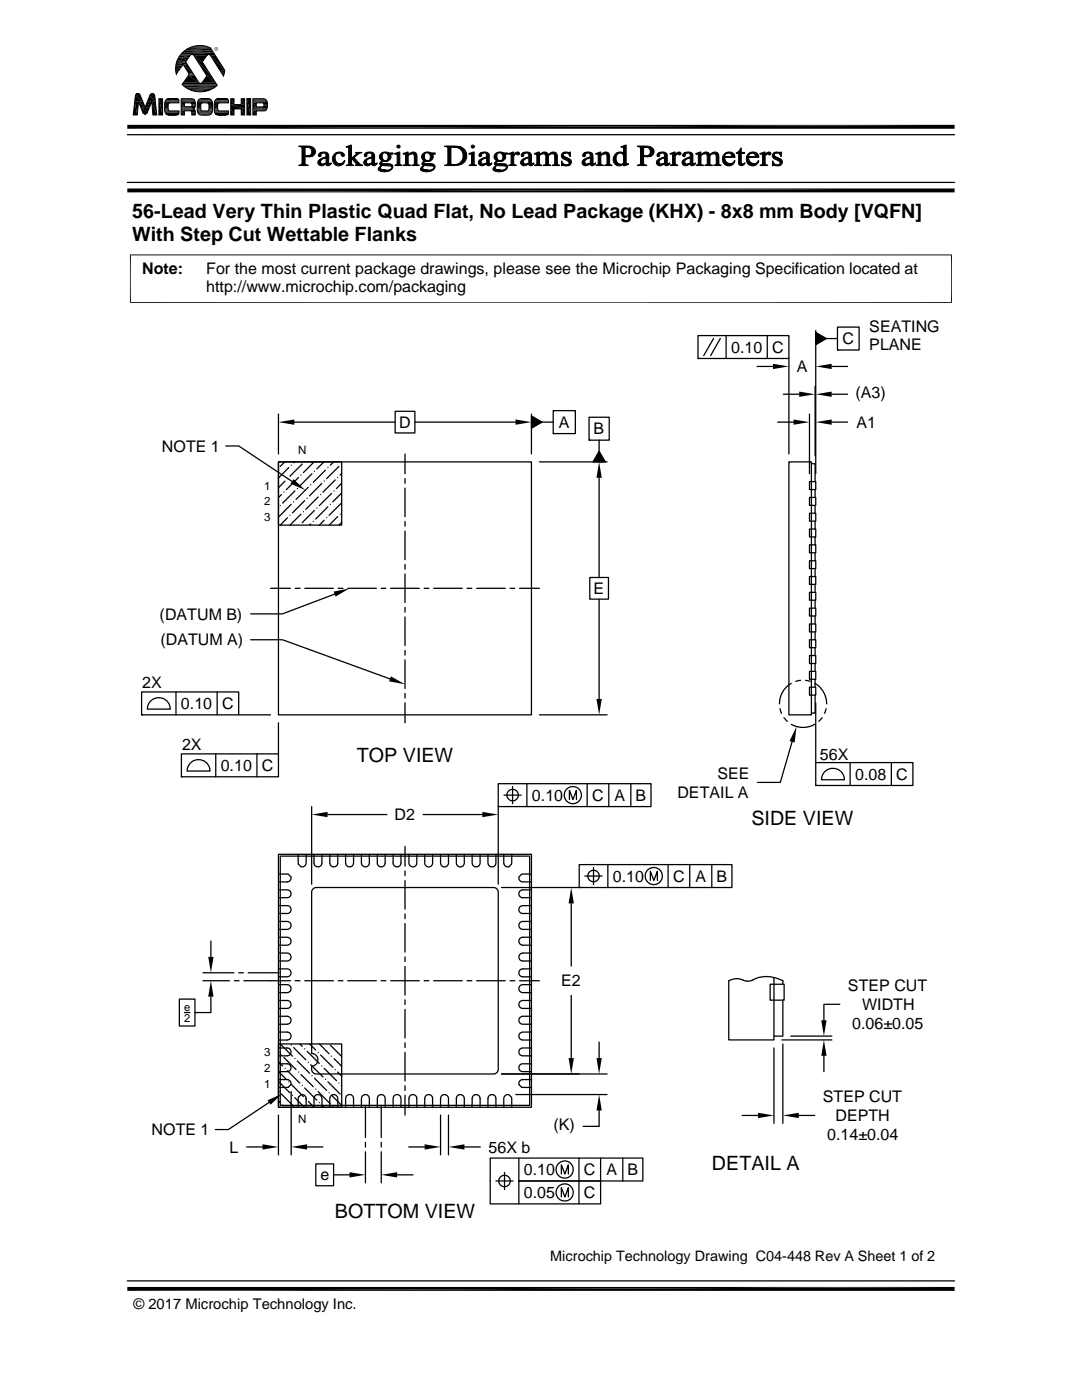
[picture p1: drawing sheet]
<svg xmlns="http://www.w3.org/2000/svg" width="216mm" height="279mm" viewBox="0 0 216 279" stroke-linecap="round" stroke-linejoin="round" font-family="sans-serif">
<g fill="none" stroke="#000" stroke-width=".25">
<path d="M25.4 36.4h165.1M25.4 26.9h165.1M139.3 67h18.1v4.5h-18.1zM139.3 71.5h.1M142.4 67.5l-2 3.5M143.7 67.5l-1.9 3.5M144.9 67v4.5M151.1 73.1h3.1M153.1 67v4.5M156.3 78.7h3.2M157.4 71.5v19.1M162.6 77.1v13.9"/>
<path d="M162.8 66.4l2.1 1.2-2.1 1.2zM162.8 66v28.5M164.9 67.6h2.2M165.9 73.1h3.2M165.9 78.7h3.2M167.1 65.3h4.3v4.5h-4.3zM167.1 69.8h.1M45 89h2.6l10.7 7.1M55.6 92.2h50.4v50.5h-50.4zM55.6 82.7v7.9M55.6 92.2h12.6v12.6h-12.6zM56.2 98.7l-.6 .6"/>
<path d="M56.6 98.2h.1M56.8 92.2l-.9 .9M56.9 96l-1.3 1.3M57.4 95.5h.1M57.6 93.3l-2 2.1M58.1 92.8h.1M58.7 84.2h20.1M58.8 92.2l-.2 .2M58.8 98l-2.4 2.4M59.3 97.5h.1M59.6 95.3l-2.5 2.4M60 94.8h.1"/>
<path d="M60.3 92.6l-2.5 2.4M60.8 99.9l-2.4 2.5M61.3 99.4h.1M61.5 97.2l-2.4 2.5M62 96.8h.1M62.3 94.6l-2.5 2.4M62.7 92.2l-2.2 2.1M62.7 94.1h.1M63.5 99.2l-2.5 2.4M64 98.7h.1M64.2 96.5l-2.4 2.5M64.6 92.2l-1.4 1.4"/>
<path d="M64.7 96h.1M64.9 93.8l-2.4 2.5M65.4 93.3h.1M66.2 98.5l-2.5 2.4M66.6 92.2l-.7 .6M66.7 98h.1M66.9 95.8l-2.4 2.4M67.4 95.3h.1M67.6 93.1l-2.4 2.4M68.1 92.6h.1M68.2 94.5l-.3 .3M68.2 96.4l-1.1 1.1"/>
<path d="M68.2 98.4l-1.8 1.8M78.8 82.1h4v4.3h-4zM80.8 90.6v4M80.8 95.5v1M80.8 97.4v5.7M82.8 84.2h20.1M106 83l2.2 1.2-2.2 1.3zM106 82.7v7.9M107.6 92.2h13.5M108.2 84.2h2.2M110.4 82h4.4v4.5h-4.4zM110.4 86.5h.1"/>
<path d="M117.5 83.3h4.1v4.5h-4.1zM117.5 87.8h.1M119.5 95.4v19.9M119.5 90.1l1.3 2.1h-2.5zM119.5 87.8v2.3M155.2 84.2h3.1M157.4 92.2h4.5v50.5h-4.5zM161.5 82.7v11.8M161.5 99.3h1.3v1.6h-1.3zM161.5 96.1h1.3v1.6h-1.3zM161.9 92.5h.7v3.6M162.6 97.7v1.6z"/>
<path d="M165.9 84.2h3.2M54 117.4h4M55.9 100.9h.1M57.4 103.3l-1.5 1.5M57.8 102.8h.1M58.1 100.6l-2.4 2.5M58.6 100.2h.1M58.9 117.4h1M60 102.6l-2.1 2.2M60.5 102.1h.1M60.8 117.4h5.7M62 104.6l-.2 .2"/>
<path d="M62.5 104.1h.1M62.7 101.9l-2.4 2.4M63.2 101.4h.1M64.7 103.8l-1 1M65.2 103.3h.1M65.4 101.1l-2.4 2.5M65.9 100.6h.1M66.8 118.6l-10.4 3.9h-6.4M67.4 103.1l-1.7 1.7M67.5 117.4h.9M67.9 102.6h.1M68.1 100.4l-2.4 2.4"/>
<path d="M68.2 104.2l-.6 .6M69.4 117.4h5.7M76.1 117.4h.9M78 117.4h5.7M80.8 104.1v.9M80.8 106v5.7M80.8 112.6v1M80.8 114.6v5.7M84.6 117.4h1M86.5 117.4h5.7M93.2 117.4h.9M95.1 117.4h5.7"/>
<path d="M101.8 117.4h.9M103.7 117.4h3.9M117.7 115.3h3.7v4.3h-3.7zM119.5 119.6v19.9M161.5 118.2h1.3v1.6h-1.3zM161.5 115.1h1.3v1.5h-1.3zM161.5 111.9h1.3v1.6h-1.3zM161.5 108.7h1.3v1.6h-1.3zM161.5 105.6h1.3v1.6h-1.3zM161.5 102.4h1.3v1.6h-1.3zM162.6 119.8v1.6zM162.6 116.6v1.6z"/>
<path d="M162.6 113.5v1.6zM162.6 110.3v1.6zM162.6 107.2v1.5zM162.6 104v1.6zM162.6 100.9v1.5zM28.3 138.1h19.3v4.6h-19.3zM30.2 139.8a2.3 2.3 0 0 1 2.4-.4 2.3 2.3 0 0 1 1.4 2.1h-4.6l.3-1.2zM35.1 138.1v4.6M43.3 138.1v4.6M50 127.7h6.4l21.4 7.8M80.8 121.2v1M80.8 123.1v5.7"/>
<path d="M80.8 129.8v.9M80.8 131.7v5.7M80.8 138.4v.9M157.9 136.4a4.7 4.7 0 0 0-2.4 4.1M159.7 135.8l-.9 .2M160.7 135.8l1 .2M161.5 137.1h1.3v1.6h-1.3zM161.5 134h1.3v1.6h-1.3zM161.5 130.8h1.3v1.6h-1.3zM161.5 127.7h1.3v1.6h-1.3zM161.5 124.5h1.3v1.6h-1.3zM161.5 121.4h1.3v1.5h-1.3z"/>
<path d="M162.6 136.4a4.7 4.7 0 0 1 2.4 4.1M162.6 138.7v3.6h-.7M162.6 135.6v1.5zM162.6 132.4v1.6zM162.6 129.3v1.5zM162.6 126.1v1.6zM162.6 122.9v1.6zM28.3 142.7h.1M36.2 150.5h19.4v4.5h-19.4zM36.2 155h.1M38.1 152.2a2.29 2.29 0 0 1 2.5-.4 2.29 2.29 0 0 1 1.3 2.1h-4.6l.4-1.2zM43.1 150.5v4.5"/>
<path d="M47.6 142.7h6.4M51.3 150.5v4.5M55.6 144.3v6.2M80.8 140.3v4M99.4 156.4h30.5v4.6h-30.5zM100.6 158.7h3.4M102.3 157v3.4M105.1 156.4v4.6M107.6 142.7h13.5M113.6 159.6v-1.9l.7 1.9 .7-1.9v1.9M117.2 156.4v4.6M121.5 156.4v4.6"/>
<path d="M125.9 156.4v4.6M155.6 141.4l.3 1M156.4 143.2l.7 .8M157.9 144.5a4.7 4.7 0 0 0 4.7 0M158.1 148l-2.4 8.1h-4.5M162.8 152.2h19.4v4.6h-19.4zM162.8 156.8h.1M162.8 140.3v11.9M164 143.2l-.6 .8M164.7 153.9a2.29 2.29 0 0 1 2.4-.4 2.29 2.29 0 0 1 1.4 2.1h-4.6l.3-1.2zM164.8 141.4l-.3 1M169.6 152.2v4.6"/>
<path d="M177.9 152.2v4.6M55.6 170.5h50.4v50.5h-50.4zM55.6 177.6h1.7a.78 .78 0 0 1 .8 .8 .78 .78 0 0 1-.8 .8h-1.7M55.6 174.4l1.9 .1 .5 .5a.77 .77 0 0 1-.7 1h-1.7M55.9 170.9h49.8v49.7h-49.8zM61.1 170.5v1.7l-.2 .5a.75 .75 0 0 1-.9 .3l-.5-.5v-2M62.2 161v15.5M62.5 177.4l.6-.3h35.4l.6 .3 .3 .7v35.3l-.3 .7-.6 .2h-35.4l-.6-.2a1.34 1.34 0 0 1-.3-1.3 1.26 1.26 0 0 0 1.2-1.3 1.26 1.26 0 0 0-1.2-1.3v-32.1zM62.7 170.5v1.7a.79 .79 0 0 0 .7 .8 .79 .79 0 0 0 .8-.8v-1.7M65.4 162.6h11.8M65.8 170.5v1.7a.79 .79 0 0 0 .8 .8 .79 .79 0 0 0 .8-.8v-1.7M69 170.5v1.7a.79 .79 0 0 0 .8 .8 .79 .79 0 0 0 .7-.8v-1.7"/>
<path d="M72.1 170.5v1.7a.79 .79 0 0 0 .8 .8 .79 .79 0 0 0 .8-.8v-1.7M75.3 170.5v1.7a.78 .78 0 0 0 .8 .8 .78 .78 0 0 0 .8-.8v-1.7M78.4 170.5v1.7a.78 .78 0 0 0 .8 .8 .78 .78 0 0 0 .8-.8v-1.7M80.8 168.9v4M80.8 173.8v1M80.8 175.7v5.7M81.6 170.5v1.7a.78 .78 0 0 0 .8 .8 .78 .78 0 0 0 .8-.8v-1.7M84.4 162.6h11.8M84.8 170.5v1.7a.78 .78 0 0 0 .7 .8 .78 .78 0 0 0 .8-.8v-1.7M87.9 170.5v1.7l.1 .5a.78 .78 0 0 0 1.4 0l.1-.5v-1.7M91.1 170.5v1.7l.1 .5a.79 .79 0 0 0 .9 .3 .79 .79 0 0 0 .5-.8v-1.7M94.2 170.5v1.7a.79 .79 0 0 0 .8 .8 .79 .79 0 0 0 .8-.8v-1.7"/>
<path d="M97.4 170.5v1.7a.79 .79 0 0 0 .5 .8 .79 .79 0 0 0 .9-.3l.2-.5v-1.7M99.4 161h.1M99.4 161v15.5M100.1 177.1h15.5M100.5 170.5v1.7l.2 .5a.75 .75 0 0 0 .9 .3l.5-.5v-2M106 174.4l-1.9 .1-.5 .5a.77 .77 0 0 0 .7 1h1.7M106 177.6h-1.7a.78 .78 0 0 0-.8 .8 .78 .78 0 0 0 .8 .8h1.7M115.6 172.6h30.5v4.5h-30.5zM115.6 177.1h.1M116.7 174.8h3.4M118.4 173.1v3.5M121.3 172.6v4.5"/>
<path d="M129.8 175.7v-1.8l.7 1.8 .7-1.8v1.8M133.3 172.6v4.5M137.6 172.6v4.5M142 172.6v4.5M35.8 199.4h3.1v5.4h-3.1zM40.5 194.1h6.2M40.5 195.7h5.3M42.1 198.9v3.2h-3.2M42.1 187.8v3.2M46.8 195.7h.9M47.6 194.1h1M48.7 195.7h9.3"/>
<path d="M49.5 194.1h6.2M55.6 180.7h1.7a.78 .78 0 0 1 .8 .8 .78 .78 0 0 1-.8 .8h-1.7M55.6 183.9h1.7a.79 .79 0 0 1 .8 .8 .79 .79 0 0 1-.8 .8h-1.7M55.6 187h1.7a.79 .79 0 0 1 .8 .8 .79 .79 0 0 1-.8 .8h-1.7M55.6 190.2h1.7a.79 .79 0 0 1 .8 .8 .79 .79 0 0 1-.8 .8h-1.7M55.6 193.4h1.7a.79 .79 0 0 1 .8 .8 .79 .79 0 0 1-.8 .7h-1.7M55.6 199.7h1.7a.79 .79 0 0 1 .8 .8 .79 .79 0 0 1-.8 .8h-1.7M55.6 196.5h1.7a.79 .79 0 0 1 .8 .8 .79 .79 0 0 1-.8 .8h-1.7M58.9 195.7h1M60.8 195.7h5.7M67.5 195.7h.9M69.4 195.7h5.7"/>
<path d="M76.1 195.7h.9M78 195.7h5.7M80.8 182.4v.9M80.8 184.3v5.7M80.8 191v.9M80.8 192.9v5.7M80.8 199.5v1M84.6 195.7h1M86.5 195.7h5.7M93.2 195.7h.9M95.1 195.7h5.7M101.8 195.7h.9"/>
<path d="M103.7 195.7h3.9M106 180.7h-1.7a.78 .78 0 0 0-.8 .8 .78 .78 0 0 0 .8 .8h1.7M106 183.9h-1.7a.79 .79 0 0 0-.8 .8 .79 .79 0 0 0 .8 .8h1.7M106 187h-1.7a.79 .79 0 0 0-.8 .8 .79 .79 0 0 0 .8 .8h1.7M106 190.2h-1.7a.79 .79 0 0 0-.8 .8 .79 .79 0 0 0 .8 .8h1.7M106 193.4h-1.7a.79 .79 0 0 0-.8 .8 .79 .79 0 0 0 .8 .7h1.7M106 199.7h-1.7a.79 .79 0 0 0-.8 .8 .79 .79 0 0 0 .8 .8h1.7M106 196.5h-1.7a.79 .79 0 0 0-.8 .8 .79 .79 0 0 0 .8 .8h1.7M114 180.3v12.5M114 198.6v12.6M153.7 196.4h2.8v3.2h-2.8zM154.4 195.1v12.4h-9v-11.8l.5-.2a3 3 0 0 1 2.7 .2l.4 .1a2.92 2.92 0 0 0 1.8-.5 6.5 6.5 0 0 1 5.4 .4"/>
<path d="M156.2 199.6v7.2h-1.8M156.2 195.7v.7zM36.8 202.1h1.1M55.6 208.3h12.6v12.7h-12.6zM55.6 209.9l.1 .2M55.6 215.8l2.2 2.3M55.6 211.9l.8 .8M55.6 219.7l.3 .3M55.6 212.3h1.7a.78 .78 0 0 1 .8 .8 .78 .78 0 0 1-.8 .8h-1.7l1.5 1.5M55.6 209.1h1.7a.78 .78 0 0 1 .8 .8 .78 .78 0 0 1-.8 .8h-1.7M55.6 206h1.7a.79 .79 0 0 1 .8 .8 .79 .79 0 0 1-.8 .8h-1.7M55.6 202.8h1.7a.79 .79 0 0 1 .8 .8 .79 .79 0 0 1-.8 .8h-1.7"/>
<path d="M55.6 215.5h1.9a.79 .79 0 0 1 .5 1l-.5 .5h-1.9M55.7 217.8h.1M55.9 208.3l2.5 2.5M56.2 210.5h.1M56.2 218.3l2.4 2.5M56.6 211l2.5 2.5M56.9 213.2h.1M57.4 213.7l2.4 2.5M57.6 215.9h.1M58.1 217.8v12.7M58.1 208.6h.1M58.1 216.4l2.4 2.4"/>
<path d="M58.4 218.6h.1M58.6 209.1l2.4 2.4M58.8 211.3h.1M58.8 219.1l1.9 1.9M59.3 211.8l2.5 2.4M59.6 214h.1M59.8 208.3l.5 .5M60 214.4l2.5 2.5M60.3 216.6h.1M60.8 209.3h.1M60.8 217.1l2.4 2.5M61 219.3h.1"/>
<path d="M61.3 209.8l2.4 2.4M61.5 212h.1M61.5 219.8l1.2 1.2v-1.8l.1-.4a.79 .79 0 0 1 .9-.3 .79 .79 0 0 1 .5 .7v1.8M61.8 208.3l1.2 1.2M62 212.5l2.5 2.4M62.3 214.7h.1M62.7 215.2l2.5 2.4M63 217.4h.1M63.5 210.1h.1M63.5 217.8l2.4 2.5M63.7 208.3l2 2M64 210.5l2.4 2.5"/>
<path d="M64.2 212.7h.1M64.7 213.2l2.4 2.5M64.9 215.4h.1M65.4 215.9l2.5 2.4M65.7 218.1h.1M65.9 208.6l2.3 2.2M66.2 210.8h.1M66.2 218.6l2 2M66.7 211.3l1.5 1.5M66.9 213.5h.1M67.4 214l.8 .8M67.6 216.2h.1"/>
<path d="M68.1 208.8h.1M68.1 216.6l.1 .1M80.8 201.4v5.8M80.8 208.1v1M80.8 210v5.7M80.8 216.7v.9M80.8 218.6v3.9M100.1 214.3h21M102.9 218.4h18.2M106 212.3h-1.7a.78 .78 0 0 0-.8 .8 .78 .78 0 0 0 .8 .8h1.7M106 215.5h-1.9a.79 .79 0 0 0-.5 1l.5 .5h1.9M106 209.1h-1.7a.78 .78 0 0 0-.8 .8 .78 .78 0 0 0 .8 .8h1.7"/>
<path d="M106 206h-1.7a.79 .79 0 0 0-.8 .8 .79 .79 0 0 0 .8 .8h1.7M106 202.8h-1.7a.79 .79 0 0 0-.8 .8 .79 .79 0 0 0 .8 .8h1.7M119.5 208v3.2M154.4 209.1v15.1M156 207.5h10M156.2 208.4v15.8M157.8 206.8h8.2M164.4 210.7v3.2M167.6 200.4h-3.2v3.2M49.2 228.9h3.2M53.7 220l-8.1 5.4h-2.6M55.6 222.5v8"/>
<path d="M56.4 220.5h.1M59.5 221v-2l.5-.5a.79 .79 0 0 1 1.1 .7v1.8M61.3 228.9h3.2M63 232.3h3.6v4.3h-3.6zM63.7 220h.1M64.2 220.5l.4 .5M65.8 221v-1.8a.79 .79 0 0 1 .8-.8 .79 .79 0 0 1 .8 .8v1.8M66.4 220.8h.1M66.6 234.5h3.1M69 221v-1.8a.79 .79 0 0 1 .5-.7 .79 .79 0 0 1 .9 .3l.1 .4v1.8M72.1 221v-1.8a.8 .8 0 0 1 .6-.7 .8 .8 0 0 1 .9 .3l.1 .4v1.8M72.9 220.8v6.2"/>
<path d="M72.9 228v.9M72.9 229.9v6.2M75.3 221v-1.8a.78 .78 0 0 1 .8-.8 .78 .78 0 0 1 .8 .8v1.8M76.1 220.8v6.2M76.1 228v.9M76.1 229.9v6.2M78.4 221v-1.8a.78 .78 0 0 1 .8-.8 .78 .78 0 0 1 .8 .8v1.8M79.2 234.5h3.2M81.6 228.9h3.1M81.6 221v-1.8a.78 .78 0 0 1 .8-.8 .78 .78 0 0 1 .8 .8v1.8M84.8 221v-1.8a.78 .78 0 0 1 .7-.8 .78 .78 0 0 1 .8 .8v1.8M87.9 222.5v8"/>
<path d="M87.9 221v-1.8a.79 .79 0 0 1 .8-.8 .79 .79 0 0 1 .8 .8v1.8M89.5 222.5v8M91.1 221v-1.8a.79 .79 0 0 1 .8-.8 .79 .79 0 0 1 .7 .8v1.8M92.7 228.9h3.1M94.2 221v-1.8a.79 .79 0 0 1 .8-.8 .79 .79 0 0 1 .8 .8v1.8M97.4 221v-1.8a.79 .79 0 0 1 .8-.8 .79 .79 0 0 1 .8 .8v1.8M99 235.7h3.4M100.7 234v3.4M102.1 221v-2l-.5-.5a.79 .79 0 0 0-1.1 .7v1.8M103.5 231.1v4.6h16.3v4.6h-22v-9.2h30.5v4.6h-24.8v4.6M112 234.3v-1.8l.7 1.8 .7-1.8v1.8M112 238.9v-1.9l.7 1.9 .7-1.9v1.9"/>
<path d="M115.5 231.1v9.2M119.5 221.6v3.2h-3.1M119.8 231.1v4.6M124.3 231.1v4.6M148.1 222.6h3.2M159.4 222.6h3.2M25.4 255.6h165.1"/>
<circle cx="102.3" cy="158.7" r="1.14"/>
<circle cx="114.3" cy="158.7" r="1.71"/>
<circle cx="118.4" cy="174.8" r="1.14"/>
<circle cx="130.5" cy="174.8" r="1.71"/>
<circle cx="100.7" cy="235.7" r="1.14"/>
<circle cx="112.7" cy="233.4" r="1.71"/>
<circle cx="112.7" cy="238" r="1.71"/>
</g>
<g fill="#000">
<path d="M27 19.1l1 .1h-1zM27 19.1h1v.1zM27 19.2l1.5 1.1h-1.6zM27 19.2h1l.5 1.1zM27 19l1 .1zM27.1 18.9h.9zM27.1 18.9l.9 .1zM27.1 18.9h.8zM27.2 18.8l.7 .1zM27.2 18.8h.6zM27.2 18.8h.5zM27.3 18.7l.4 .1z"/>
<path d="M27.3 18.7h.4zM27.4 18.7h.2zM27.4 18.7h.3zM27.5 18.7h.1zM29.9 19.1l1.1 1.1h-1.6zM29.9 19.1h1l.1 1.1zM29.9 19h1zM29.9 19l1 .1zM29.9 18.9l1 .1zM29.9 18.9h.9zM30 18.9h.8zM30.1 18.8l.7 .1z"/>
<path d="M30.1 18.8h.6zM30.1 18.7l.5 .1zM30.1 18.7h.5zM30.2 18.7h.4zM30.2 18.7h.3zM30.3 18.7h.2zM31.7 19.7l.7 3.2h-.7zM31.7 19.7h.7v3.2zM33.5 19.7h2zM33.5 19.7h1.9zM33.5 19.7h1.8zM33.6 19.7h1.7z"/>
<path d="M35 13.7l.6 .6h-.5zM35 13.7h1l-.4 .6zM35.1 13.1l.9 .6h-1zM35.1 13.1h1.4l-.5 .6zM35.1 14.3l.1 .6zM35.1 14.3h.5l-.4 .6zM35.1 13l1.4 .1h-1.4zM35.1 13h1.5l-.1 .1zM35.3 12.3l1.9 .3h-2zM35.3 12.3h1.7l.2 .3zM35.4 12l1.6 .3h-1.7zM35.4 12h1.9l-.3 .3z"/>
<path d="M35.6 11.5l1.7 .5h-1.9zM35.6 11.5h2.1l-.4 .5zM36.6 13l1.9 1.6h-.9zM36.6 13h.8l1.1 1.6zM37.6 15l2.1 1.5h-3.1zM37.6 15h1.2l.9 1.5zM37.6 14.6h.9zM37.7 14.6l.9 .1zM37.7 15h1.1zM37.7 14.7l.9 .1zM37.7 14.9l1 .1zM37.7 14.8l1 .1z"/>
<path d="M37.7 14.9h1zM38.7 11l1.7 1.4h-.9zM38.7 11h2.6l-.9 1.4zM38.7 18.2l1.9 .1zM39 9.2h1.8zM39 9.1l1.8 .1zM39.3 18.3h1.3zM39.5 12.4l2.6 2.7h-.8zM39.5 12.4h.9l1.7 2.7zM39 9.1h1.7zM39.6 9.1h1.1zM39.6 9.1h.6z"/>
<path d="M39.9 19.7h2zM40 19.7h1.9zM40 19.7h1.8zM40.1 19.7h1.7zM40.1 19.7h1.6zM41.3 15.1l1.7 1.4h-2.7zM41.3 15.1h.8l.9 1.4zM41.6 10.9h1.2zM41.7 10.9h1.2zM41.8 10.9h1.1zM41.9 10.9l1 .1zM41.9 11h1z"/>
<path d="M42 11l2.9 3h-1zM42 11h.9l2 3zM42.8 9.8v.1zM42.8 9.6v.2zM42.8 9.9l.1 .1zM42.9 9.5l-.1 .1zM42.9 9.7l-.1 .1zM42.9 9.9v.1zM42.9 10l.1 .1zM42.8 9.6l.1-.1zM42.9 9.5h.1zM43 10.1l.1 .1z"/>
<path d="M43 9.4l.1 .1zM43.1 10.1h.2zM43.1 9.4l.2 .1zM43.3 10.1l.1-.1zM43.3 19.7h2zM43.3 9.4v.1zM43.4 9.9l-.1 .1zM43.4 19.7h1.9zM43.4 19.7h1.8zM43.3 9.5l.1 .2zM43.3 9.4l.1 .1zM43.3 10l.2-.1z"/>
<path d="M43.4 9.8v.1zM43.4 9.7v.1zM43.5 19.7h1.7zM43.4 9.5l.1 .1zM43.5 9.8l-.1 .1zM43.5 9.6l-.1 .2zM43.9 14l.9 .6h-.6zM43.9 14h1l-.1 .6zM44.2 14.6l.4 .5zM44.2 14.6h.6l-.2 .5zM46 19.7l.7 1.2h-.7zM46 19.7h.7v1.2z"/>
<path d="M48.1 19.7l.7 1.2h-.7zM48.1 19.7h.7v1.2zM49.3 19.7l.7 3.2h-.7zM49.3 19.7h.7v3.2zM25.4 37.6h165.1l-165.1 .8zM25.4 38.4l165.1-.8v.8zM25.4 24.9h165.1l-165.1 .8zM25.4 25.7l165.1-.8v.8zM26.9 20.3h.7zM26.9 20.3l.5 2.6h-.8zM26.9 20.3h.7l-.2 2.6zM27.6 20.3h.9z"/>
<path d="M27.6 20.3l1.4 1.1h-.9zM27.6 20.3h.9l.5 1.1zM28.1 21.4l1.3 1h-.9zM28.1 21.4h1.7l-.4 1zM28.5 22.4h.9zM28.5 22.4l.9 .1zM28.5 22.5h.9zM28.5 22.5l.8 .1zM28.6 22.6h.7zM28.6 22.6l.6 .1zM28.7 22.7h.5zM28.7 22.7h.4z"/>
<path d="M28.8 22.7h.3zM28.8 22.7l.2 .1zM28.9 22.8h.1zM29.4 20.2l.4 1.2h-.8zM29.4 20.2h.9l-.5 1.2zM30.3 20.2l1 2.7h-.8zM30.3 20.2h.7l.3 2.7zM32.9 20.7l.7 .1zM32.9 20.7h.7zM32.9 20.8h.7zM32.9 20.8l.6 .2h-.6zM32.9 20.8h.7l-.1 .2z"/>
<path d="M32.9 21l.6 .7h-.6zM32.9 21h.6v.7zM32.9 21.7l.7 .1h-.7zM32.9 21.7h.6l.1 .1zM32.9 21.8h.7zM32.9 21.8l.7 .1zM32.9 21.9h.7zM32.9 21.9l.7 .1zM32.9 20.5h1zM32.9 20.5l.9 .1zM32.9 20.6h.8zM32.9 20.6h.9z"/>
<path d="M32.9 20.6l.7 .1zM32.9 22l.8 .1zM32.9 22.1h.8zM32.9 22.1h.9zM33.4 22.9h2zM33.5 22.9l1.7 .1zM33.5 22.9h1.9zM33.6 23h1.6zM33.6 23h1.4zM36.2 20.5l.6 .8h-.6zM36.2 20.5h.6v.8zM36.2 22.1l.6 .8h-.6z"/>
<path d="M36.2 22.1h.6v.8zM38.1 20.5h.8zM38.1 22.1h.8zM38.1 20.5h.9zM38.1 21.3h.8zM38.1 22.1l.8 .1zM38.1 20.5l.9 .1zM38.2 22.2h.7zM38.2 20.6h.8zM38.2 21.3h.7zM38.2 20.6l.8 .1zM38.2 21.2l.7 .1z"/>
<path d="M38.2 22.2l.7 .1zM38.3 20.7h.7zM38.2 21.2h.7zM38.3 21.2h.6zM38.3 22.3l.7 .1zM38.3 22.4h.7zM38.3 22.4l.7 .5h-.7zM38.3 22.4h.7v.5zM38.3 20.7l.7 .1zM38.3 20.8h.7zM38.3 21.1h.6zM38.3 21.1l.6 .1z"/>
<path d="M38.3 20.8l.7 .2h-.7zM38.3 20.8h.7v.2zM38.3 21h.7zM38.3 21l.6 .1zM39.4 20.7l.7 .1zM39.4 20.7h.7zM39.4 20.8h.7zM39.4 20.8l.7 .2h-.7zM39.4 20.8h.7v.2zM39.4 21l.7 .7h-.7zM39.4 21h.7v.7zM39.4 21.7l.7 .1h-.7z"/>
<path d="M39.4 21.7h.7v.1zM39.4 21.8h.7zM39.4 21.8l.7 .1zM39.4 21.9h.7zM39.4 21.9l.8 .1zM39.4 20.5h1zM39.4 20.5l.9 .1zM39.4 20.6h.8zM39.4 20.6h.9zM39.4 20.6l.8 .1zM39.4 20.7h.8zM39.4 22l.8 .1z"/>
<path d="M39.4 22.1h.8zM39.4 22.1h.9zM39.4 22.1h1zM39.9 22.9l1.8 .1zM39.9 22.9h2zM40.1 23h1.3zM40.1 23h1.6zM41.3 20.5h1.1zM41.4 20.5l1 .1zM41.5 20.6h.9zM41.4 22.1h1zM41.5 22.1h.9z"/>
<path d="M41.6 20.6l.8 .1zM41.6 22.1h.8zM41.6 20.7h.8zM41.6 22l.8 .1zM41.6 20.7l.8 .1zM41.7 20.8h.7zM41.7 21.9l.7 .1zM41.7 20.8l.7 .2h-.7zM41.7 20.8h.7v.2zM41.7 21.8h.7zM41.7 21.8l.7 .1zM41.7 21.9h.7z"/>
<path d="M41.7 21l.7 .7h-.7zM41.7 21h.7v.7zM41.7 21.7l.7 .1h-.7zM41.7 21.7h.7v.1zM42.7 20.7l.8 .1zM42.7 20.7h.8zM42.7 20.8h.8zM42.7 20.8l.7 .2h-.7zM42.7 20.8h.8l-.1 .2zM42.7 21l.7 .7h-.7zM42.7 21h.7v.7zM42.7 21.7l.8 .1h-.8z"/>
<path d="M42.7 21.7h.7l.1 .1zM42.7 21.8h.8zM42.7 21.8l.8 .1zM42.7 21.9h.8zM42.8 20.5h1zM42.8 20.5l.9 .1zM42.8 20.6h.8zM42.8 20.6h.9zM42.8 20.6l.7 .1zM42.8 20.7h.7zM42.8 21.9l.7 .1zM42.8 22l.8 .1z"/>
<path d="M42.8 22.1h.8zM42.8 22.1h.9zM43.3 22.9h2zM43.4 22.9l1.7 .1zM43.4 22.9h1.9zM43.5 23h1.6zM43.5 23h1.4zM46 20.9l2.8 .8h-2.8zM46 20.9h2.8v.8zM46 21.7l.7 1.2h-.7zM46 21.7h.7v1.2zM48.1 21.7l.7 1.2h-.7z"/>
<path d="M48.1 21.7h.7v1.2zM50.5 20.5l.6 .8h-.6zM50.5 20.5h.6v.8zM50.5 22.1l.6 .8h-.6zM50.5 22.1h.6v.8zM52.4 20.5h.9zM52.5 20.5l.8 .1zM52.5 20.6h.8zM52.5 21.3h.8zM52.6 20.6h.7zM52.6 21.3h.7zM52.6 20.6l.7 .1z"/>
<path d="M52.6 21.2l.7 .1zM52.6 20.7h.8zM52.6 20.7l.8 .1h-.7zM52.6 20.7h.8v.1zM52.6 21.1h.7zM52.6 21.1h.8zM52.6 21.1l.7 .1zM52.6 21.2h.7zM52.7 20.8l.7 .3h-.7zM52.7 20.8h.7v.3zM52.7 21.1h.7zM154.2 72.6l3.2 .5-3.2 .6z"/>
<path d="M159.5 78.1l3.1 .6-3.1 .5zM162.8 66.4l2.1 1.2-2.1 1.2zM162.8 78.7l3.1-.6v1.1zM162.8 73.1l3.1-.5v1.1zM58.6 95.6l2.3 2.2-2.9-1.3zM55.6 84.2l3.1-.5v1.1zM102.9 83.7l3.1 .5-3.1 .6zM106 83l2.2 1.2-2.2 1.3zM119.5 92.2l.6 3.2h-1.1zM119.5 90.1l1.3 2.1h-2.5zM158.3 83.7l3.2 .5-3.2 .6zM162.8 84.2l3.1-.5v1.1z"/>
<path d="M66.6 118.1l3.1-.7-2.7 1.7zM78 135l2.8 1.6-3.2-.6zM119 139.5h1.1l-.6 3.2zM158.9 145l-.3 3.2-1.1-.3zM62.2 162.6l3.2-.6v1.1zM96.2 162l3.2 .6-3.2 .5zM41.6 191h1l-.5 3.1zM42.1 195.7l.5 3.2h-1zM114 177.1l.5 3.2h-1zM113.5 211.2h1l-.5 3.1zM119 211.2h1.1l-.6 3.1zM164.4 207.5l.5 3.2h-1z"/>
<path d="M163.9 203.6h1l-.5 3.2zM52.4 228.4l3.2 .5-3.2 .5zM53.4 219.6l2.9-1.3-2.3 2.2zM58.1 228.9l3.2-.5v1zM69.7 233.9l3.2 .6-3.2 .5zM76.1 234.5l3.1-.6v1.1zM84.7 228.4l3.2 .5-3.2 .5zM89.5 228.9l3.2-.5v1zM119.5 218.4l.6 3.2h-1.1zM151.3 222.1l3.1 .5-3.1 .5zM156.2 222.6l3.2-.5v1zM25.4 256.8h165.1l-165.1 .8z"/>
<path d="M25.4 257.6l165.1-.8v.8z"/>
</g>
<g fill="none" stroke="#000" stroke-width=".2">
<path d="M27.1 18.9a.52 .52 0 0 1 .9 .1l1 2.4 .9-2.4a.5 .5 0 0 1 .5-.3 .5 .5 0 0 1 .5 .4l.4 3.8h-.8l-.2-2.7-.9 2.2a.5 .5 0 0 1-.5 .4 .5 .5 0 0 1-.4-.4l-.9-2.1-.2 2.6h-.8zM31.7 19.7h.7v3.2h-.7zM33 20h2.7M33.1 20l.5-.3h1.6l.4 .2 .1 .6-2 .1-.2 .4v.7l.1 .3 .2 .1h1.9a.62 .62 0 0 1-.1 .7 .62 .62 0 0 1-.6 .2h-1.2a.96 .96 0 0 1-.9-1.2 2.92 2.92 0 0 1 .2-1.8zM33.1 19.9h2.6M33.1 19.9h2.5M33.3 19.8h2.2M33.4 19.7h2.1M35.6 19.8h-2.4M36 10.9h2.1M36.1 10.8h6.7M36.2 19.7h2.3a1.28 1.28 0 0 1 .2 1.9l-.1 .1 .3 .2 .1 1h-.7v-.6l-.2-.2h-1.3v.8h-.6z"/>
<path d="M36.2 19.7h2.3M36.2 19.7h2.4M36.2 19.8h2.5M36.2 19.9h2.6M36.3 16.9h7M36.4 17h6.9M36.5 16.7h6.6M36.5 16.6h3.4M36.5 16.6h3.3M36.6 16.5h3.1M36.6 13l1.1 1.7-1.4 2.2a5.1 5.1 0 0 0 7 .1l-2.9-4.6 1-1.5h.5l2.7 4.3 .3-1.2-2.9-4.5a4.8 4.8 0 0 0-5.1 .6 4.8 4.8 0 0 0-1.7 4.8M36.9 17.4h6"/>
<path d="M37.5 17.7h4.9M37.8 9.5h4.2M37.9 9.4h4M38 11h-2.1M38.1 10.9h.3l.3 .1 2.6 4.1-1.2 1.6-.4-.2-2.7-4.2zM38.2 10.9h-2.2M38.4 10.9h4.4M38.4 9.3h3M38.4 9.2h2.9M38.5 10.9h3M38.6 11h2.8M38.6 11h2.7"/>
<path d="M38.7 18.2h2.5M39.6 20h2.6M39.6 20l.5-.3h1.5a.93 .93 0 0 1 .8 1.1l-.1 1.6a.79 .79 0 0 1-.9 .6 2.2 2.2 0 0 1-1.8-.2 3.5 3.5 0 0 1 0-2.8zM39.6 19.9h2.6M39.6 19.9h2.5M39.7 19.8h2.4M39.8 19.8h2.2M40.1 16.6h3M40.2 16.6h2.9M40.3 16.5h2.7M42.9 20h2.7M43 20l.5-.3h1.6l.4 .2 .1 .6-2 .1-.2 .4v.7l.1 .3 .2 .1h1.9a.62 .62 0 0 1-.1 .7 .62 .62 0 0 1-.6 .2h-1.2a.96 .96 0 0 1-1-1.2 2.92 2.92 0 0 1 .3-1.8z"/>
<path d="M43 19.9h2.6M43 19.9h2.5M43.2 19.8h2.2M43.3 19.7h2M45.5 19.8h-2.4M46 19.7h.7v1.2h1.4v-1.2h.7v3.2h-.7v-1.2h-1.4v1.2h-.7zM49.3 19.7h.7v3.2h-.7zM49.3 19.7h.7M50.5 19.7h2.2M50.5 19.7h2.4M50.5 19.8h2.5M50.5 19.9h2.6"/>
<path d="M50.5 19.9h2.7M50.5 19.7h2.2a1.49 1.49 0 0 1 .5 2.2l-.5 .2h-1.6v.8h-.6zM32.9 20.5h2.8M32.9 22.2h2.8M32.9 22.3h2.8M32.9 20.4h2.8M32.9 20.3h2.8M32.9 22.4h2.8M32.9 22.5h2.8M32.9 20.2h2.8M33 20.1h2.7M33 22.6h2.7"/>
<path d="M33 22.7h2.7M33.1 22.7h2.6M33.1 22.8h2.6M33.2 22.8h2.4M33.3 22.9h2.3M33.4 22.9h2.1M36.2 20h2.7M36.2 20.2h2.7M36.2 21.3h2.7M36.2 21.4h2.7M36.2 21.5h2.7M36.2 21.6h2.6"/>
<path d="M36.2 21.6h2.5M36.2 21.7h2.5M36.2 21.8h2.6M36.2 21.9h2.7M36.2 22h2.7M36.2 22.1h2.7M36.8 20.5h1.3l.2 .2v.4l-.1 .2h-1.4zM39.4 20.5h3M39.4 22.2h3M39.4 20.4h3M39.4 22.3h3M39.4 22.5h2.9"/>
<path d="M39.4 20.2h3M39.5 22.6h2.8M39.5 20.1h2.8M39.5 22.7h2.7M39.6 22.8h2.6M39.7 22.8h2.4M39.8 22.9h2.2M40.2 20.7l.2-.2 1.1 .1 .2 .4-.1 1-.2 .1h-1.2l-.1-.4zM42.8 22.2h2.8M42.8 20.5h2.8M42.8 20.4h2.8M42.8 22.3h2.8"/>
<path d="M42.8 20.3h2.8M42.8 22.4h2.8M42.8 22.5h2.8M42.8 20.2h2.8M42.9 22.6h2.7M42.9 20.1h2.7M42.9 22.7h2.7M43 22.7h2.6M43 22.8h2.6M43.1 22.8h2.4M43.2 22.9h2.2M43.3 22.9h2"/>
<path d="M50.5 20h2.7M50.5 20.2h2.8M50.5 20.4h2.8M50.5 20.5h2.8M50.5 21.4h2.8M50.5 21.7h2.8M50.5 21.8h2.8M50.5 21.9h2.7M50.5 22h2.6M51.1 20.5h1.4a.56 .56 0 0 1 0 .8h-1.4zM53 22.1h-2.5M26 50.8v9.7"/>
<path d="M189.9 50.8v9.7M189.9 50.9h-164M25.9 60.4h164"/>
</g>
<g fill="#000" stroke="#000" stroke-width=".2">
<path d="M80.4 30.6l.3 .1zM118.9 30.6l.2 .1zM123.9 29.3h.3zM151.6 30.6l.3 .1z"/>
<path d="M60.2 29.4h1.1h-.4v1.7h1.5l-1.5 .1v1.6l.6 .2h-1.9v-.1a.5 .5 0 0 0 .7-.6z" fill-rule="evenodd"/>
<path d="M59.6 29.1h1.6a1.26 1.26 0 0 1 1.3 .4 1.26 1.26 0 0 1 .3 1.3l-.4 .3h-1a.87 .87 0 0 0 .8-.9 .87 .87 0 0 0-.9-.8h-1.1z" fill-rule="evenodd"/>
<path d="M60.9 31.2h1.3z" fill-rule="evenodd"/>
<path d="M63.6 30.7l.3-.2h.6l-.4 .2a.36 .36 0 0 1-.1 .4 .36 .36 0 0 1-.3 .1l-.2-.1z" fill-rule="evenodd"/>
<path d="M63.5 32.1a1.65 1.65 0 0 1 1.6-.6 1.09 1.09 0 0 0-1.1 .9l.3 .3 .6 .1a.83 .83 0 0 1-.9 .3 .83 .83 0 0 1-.6-.7z" fill-rule="evenodd"/>
<path d="M63.9 30.5l.2-.1a1.3 1.3 0 0 1 1.5 .4l.1 1.9 .3 .1a.51 .51 0 0 1-.5 .3 .51 .51 0 0 1-.4-.3v-.1l-.3-.1 .3-.1v-1h-.5l.5-.3a.56 .56 0 0 0-.6-.7z" fill-rule="evenodd"/>
<path d="M64.4 32.8l.7-.1z" fill-rule="evenodd"/>
<path d="M65.7 32.7l.4-.2-.1 .3z" fill-rule="evenodd"/>
<path d="M67 30.6l.6-.1a1.1 1.1 0 0 0-.7 1.2 1.1 1.1 0 0 0 .9 1h.7a1.33 1.33 0 0 1-2-.2 1.33 1.33 0 0 1 .5-1.9z" fill-rule="evenodd"/>
<path d="M67.1 30.5a1.26 1.26 0 0 1 1.6 .4v.2a.46 .46 0 0 1-.5 0 .46 .46 0 0 1-.2-.5z" fill-rule="evenodd"/>
<path d="M67.8 32.7a.93 .93 0 0 0 .9-.7l.1 .2-.3 .5z" fill-rule="evenodd"/>
<path d="M69.1 29.3h.2z" fill-rule="evenodd"/>
<path d="M69.1 29.3l1-.3v3.7l.5 .3h-1.5l.3-.1 .2-.3v-3l-.1-.2z" fill-rule="evenodd"/>
<path d="M70.9 30.4h1.3l-.7 .4-.9 .6 1.2 1.3 .6 .3h-1.5l.2-.3-1-1.1 1-.8v-.3z" fill-rule="evenodd"/>
<path d="M72.8 30.7l.2-.2h.7h-.2a.46 .46 0 0 0-.3 .6l-.2 .2a.32 .32 0 0 1-.3-.2 .32 .32 0 0 1 .1-.4z" fill-rule="evenodd"/>
<path d="M72.7 32.1a1.64 1.64 0 0 1 1.5-.6 1.06 1.06 0 0 0-1.1 .9l.4 .3 .6 .1a.84 .84 0 0 1-.9 .3 .84 .84 0 0 1-.6-.7z" fill-rule="evenodd"/>
<path d="M73 30.5l.2-.1a1.31 1.31 0 0 1 1.5 .4l.1 1.9 .3 .1a.48 .48 0 0 1-.5 .3 .48 .48 0 0 1-.4-.4l-.2-.1 .2-.1v-1h-.5l.5-.3a.54 .54 0 0 0-.5-.7z" fill-rule="evenodd"/>
<path d="M73.6 32.8l.6-.1z" fill-rule="evenodd"/>
<path d="M74.9 32.7l.3-.2-.1 .3z" fill-rule="evenodd"/>
<path d="M75.7 33.3l.5-.3-.3 .5a.93 .93 0 0 0 1.1 .5h-1.4a.42 .42 0 0 1 .1-.7z" fill-rule="evenodd"/>
<path d="M76 30.6l.8-.3 .7 .2h-.7a.83 .83 0 0 0-.5 .8 .83 .83 0 0 0 .5 .7h.7l-1.1 .1-.2 .3 .4 .2a2.38 2.38 0 0 1 1.7 .4l.1 .4a1.97 1.97 0 0 1-2.8 .6h1.4a.8 .8 0 0 0 1.1-.7l-.3-.2-1.7-.1a.48 .48 0 0 1-.3-.5 .48 .48 0 0 1 .5-.4 .85 .85 0 0 1-.3-1.5z" fill-rule="evenodd"/>
<path d="M76.4 32.1h1z" fill-rule="evenodd"/>
<path d="M76.8 30.5h1.6v.3h-.5a.82 .82 0 0 1-.4 1.2h-.6a.82 .82 0 0 0 .5-.8 .82 .82 0 0 0-.6-.7z" fill-rule="evenodd"/>
<path d="M78.7 30.6l.3 .1z" fill-rule="evenodd"/>
<path d="M78.7 30.6l1.1-.3v2.1a.37 .37 0 0 0 .4 .5v.1h-1.4l.4-.3v-1.6l-.1-.3z" fill-rule="evenodd"/>
<path d="M80.4 30.6l1-.3v.6h-.5z" fill-rule="evenodd"/>
<path d="M80.9 30.9l1.3-.2-.8 .4 .1 1.6 .4 .3h-1.4l.4-.3z" fill-rule="evenodd"/>
<path d="M81.7 30.7a.84 .84 0 0 1 .9-.4 .84 .84 0 0 1 .6 .8v1.6l.5 .3h-1.5l.3-.1 .2-.3-.1-1.6-.3-.3z" fill-rule="evenodd"/>
<path d="M84.1 33.3l.5-.3-.2 .5a.93 .93 0 0 0 1 .5h-1.4a.42 .42 0 0 1 .1-.7z" fill-rule="evenodd"/>
<path d="M84.4 30.6l.9-.3 .6 .2h-.7a.83 .83 0 0 0-.5 .8 .83 .83 0 0 0 .5 .7h.7l-1.1 .1-.2 .3 .5 .2a2.38 2.38 0 0 1 1.6 .4l.1 .4a1.97 1.97 0 0 1-2.8 .6h1.4a.8 .8 0 0 0 1.2-.7l-.4-.2-1.7-.1a.48 .48 0 0 1-.3-.5 .48 .48 0 0 1 .5-.4 .85 .85 0 0 1-.3-1.5z" fill-rule="evenodd"/>
<path d="M84.8 32.1h1z" fill-rule="evenodd"/>
<path d="M85.2 30.5h1.6v.3h-.5a.81 .81 0 0 1-.4 1.2h-.6a.82 .82 0 0 0 .6-.8 .82 .82 0 0 0-.7-.7z" fill-rule="evenodd"/>
<path d="M88.7 29.1h2l1.3 .3-2 .1v3.2l1.9 .1-.9 .2h-2.3l.6-.2v-.2l.1-2.9a.46 .46 0 0 0-.7-.4z" fill-rule="evenodd"/>
<path d="M90.7 29.4h1.3a1.86 1.86 0 0 1 1.2 1.7 1.86 1.86 0 0 1-1.3 1.7h-1.2a1.73 1.73 0 0 0 1.7-1.7 1.73 1.73 0 0 0-1.7-1.7z" fill-rule="evenodd"/>
<path d="M93.6 30.6l.3 .1z" fill-rule="evenodd"/>
<path d="M93.6 30.6l1-.3v2.1a.36 .36 0 0 0 .1 .4 .36 .36 0 0 0 .4 .1v.1h-1.5v-.1a.38 .38 0 0 0 .5-.5v-1.5l-.1-.1z" fill-rule="evenodd"/>
<path d="M95.7 30.7l.2-.2h.6h-.1a.43 .43 0 0 0-.3 .6l-.2 .2a.32 .32 0 0 1-.3-.2 .32 .32 0 0 1 .1-.4z" fill-rule="evenodd"/>
<path d="M95.7 31.9l.9-.4h.5a1.08 1.08 0 0 0-1.1 .9l.4 .3 .5 .1a.79 .79 0 0 1-.9 .2 .79 .79 0 0 1-.5-.9z" fill-rule="evenodd"/>
<path d="M95.9 30.5a1.28 1.28 0 0 1 1.7 .4v1.7l.4 .2a.48 .48 0 0 1-.5 .3 .48 .48 0 0 1-.4-.4l-.2-.1 .2-.1v-1h-.5l.5-.2-.1-.6z" fill-rule="evenodd"/>
<path d="M96.5 32.8l.6-.1z" fill-rule="evenodd"/>
<path d="M97.8 32.7l.3-.2-.1 .3z" fill-rule="evenodd"/>
<path d="M98.6 33.3l.5-.3-.3 .5a.94 .94 0 0 0 1.1 .5h-1.4a.42 .42 0 0 1 .1-.7z" fill-rule="evenodd"/>
<path d="M98.9 30.6a1.47 1.47 0 0 1 1.5-.1h-.7a.81 .81 0 0 0-.6 .8 .81 .81 0 0 0 .7 .7h.6l-1.1 .1-.2 .5 1.7 .1a.6 .6 0 0 1 .5 .7 2.05 2.05 0 0 1-2.8 .6 4.5 4.5 0 0 0 2.3-.3l.2-.4-.2-.2h-1.3a.55 .55 0 0 1-.8-.6l.4-.4a.85 .85 0 0 1-.2-1.5z" fill-rule="evenodd"/>
<path d="M99.3 32.1h1z" fill-rule="evenodd"/>
<path d="M99.7 30.5h1.6v.3h-.6a.83 .83 0 0 1-.3 1.2h-.6h.1a.84 .84 0 0 0 .4-.8 .84 .84 0 0 0-.6-.7z" fill-rule="evenodd"/>
<path d="M101.5 30.6l.2 .1z" fill-rule="evenodd"/>
<path d="M101.5 30.6l1-.3v.6h.2l-.2 .3v1.5l.5 .3h-1.5l.5-.3v-1.7l-.1-.2z" fill-rule="evenodd"/>
<path d="M102.7 30.7h.2l-.4 .2z" fill-rule="evenodd"/>
<path d="M102.7 30.7a.49 .49 0 0 1 .5-.4 .49 .49 0 0 1 .5 .5 .49 .49 0 0 1-.8-.1z" fill-rule="evenodd"/>
<path d="M104.1 30.7l.3-.2h.6h-.2a.46 .46 0 0 0-.3 .6l-.1 .2a.32 .32 0 0 1-.4-.2 .32 .32 0 0 1 .1-.4z" fill-rule="evenodd"/>
<path d="M104 32.1a1.64 1.64 0 0 1 1.5-.6 1.06 1.06 0 0 0-1.1 .9l.4 .3 .6 .1a.84 .84 0 0 1-.9 .3 .84 .84 0 0 1-.6-.7z" fill-rule="evenodd"/>
<path d="M104.4 30.5l.1-.1a1.31 1.31 0 0 1 1.5 .4l.1 1.9 .3 .1a.48 .48 0 0 1-.5 .3 .48 .48 0 0 1-.4-.4l-.2-.1 .2-.1v-1h-.4l.4-.3a.54 .54 0 0 0-.5-.7z" fill-rule="evenodd"/>
<path d="M104.9 32.8l.6-.1z" fill-rule="evenodd"/>
<path d="M106.2 32.7l.4-.2-.2 .3z" fill-rule="evenodd"/>
<path d="M106.6 30.6l.3 .1z" fill-rule="evenodd"/>
<path d="M106.6 30.6l1.1-.3v.6h-.6l-.1-.1z" fill-rule="evenodd"/>
<path d="M107.1 30.9l1.3-.2-.7 .3v1.7l.4 .3h-1.4l.4-.3z" fill-rule="evenodd"/>
<path d="M107.9 30.7a.86 .86 0 0 1 1.5 .2h.2l-.2 .1 .1 1.7 .4 .3h-1.5l.5-.3v-1.5l-.2-.4z" fill-rule="evenodd"/>
<path d="M109.5 30.8l.2-.2 .5 .1-.6 .2h-.2z" fill-rule="evenodd"/>
<path d="M109.7 30.6a.85 .85 0 0 1 .9-.2 .85 .85 0 0 1 .6 .7v1.3a.37 .37 0 0 0 .5 .5v.1h-1.5l.5-.3v-1.5a.45 .45 0 0 0-.5-.5z" fill-rule="evenodd"/>
<path d="M112 32.1a1.36 1.36 0 0 0 1.6 .9l-1.6 .1z" fill-rule="evenodd"/>
<path d="M112.2 30.7l.2-.2h.5a.39 .39 0 0 0-.5 .2 .39 .39 0 0 0 .2 .5l.8 .4a.73 .73 0 0 1 .6 .6 .73 .73 0 0 1-.4 .8h-.5l.4-.4a1.73 1.73 0 0 0-1.1-.9l-.4-.5z" fill-rule="evenodd"/>
<path d="M112.4 30.5l.4-.2 .8 .1z" fill-rule="evenodd"/>
<path d="M112.2 33h1.4l-.5 .1z" fill-rule="evenodd"/>
<path d="M112.4 30.5l1.4-.2v.9l-.2-.1a.7 .7 0 0 0-.7-.6z" fill-rule="evenodd"/>
<path d="M116.5 30.6l.1-.1h.6l-.4 .2a.36 .36 0 0 1 0 .4 .36 .36 0 0 1-.4 .1l-.1-.2z" fill-rule="evenodd"/>
<path d="M116.5 31.8l.8-.3h.5a1.09 1.09 0 0 0-1.1 .9l.3 .3 .6 .1a.89 .89 0 0 1-1.5-.2l.1-.4z" fill-rule="evenodd"/>
<path d="M116.6 30.5l.2-.1a1.1 1.1 0 0 1 1.3 .2 1.1 1.1 0 0 1 .2 1.2v.8l.4 .2a.51 .51 0 0 1-.4 .3 .51 .51 0 0 1-.5-.3v-.1l-.2-.1 .2-.1v-1h-.5l.5-.3a.55 .55 0 0 0-.6-.7z" fill-rule="evenodd"/>
<path d="M117.1 32.8l.7-.1z" fill-rule="evenodd"/>
<path d="M118.5 32.7l.3-.2-.1 .3z" fill-rule="evenodd"/>
<path d="M118.9 30.6l1-.3v.6h-.6z" fill-rule="evenodd"/>
<path d="M119.3 30.9l1.4-.2-.8 .4v1.3a.39 .39 0 0 0 .1 .4 .39 .39 0 0 0 .4 .1v.1h-1.5l.5-.3z" fill-rule="evenodd"/>
<path d="M120.1 30.7a.84 .84 0 0 1 .9-.3 .84 .84 0 0 1 .6 .7l.1 1.6 .4 .3h-1.4l.4-.3v-1.7l-.4-.3z" fill-rule="evenodd"/>
<path d="M122.7 30.9l.4-.4h.6a1.2 1.2 0 0 0-.8 1.2 1.2 1.2 0 0 0 .9 1.1h-1a1.4 1.4 0 0 1-.1-1.9z" fill-rule="evenodd"/>
<path d="M123.1 30.5a1.12 1.12 0 0 1 1.3 .1z" fill-rule="evenodd"/>
<path d="M123.9 29.3l1-.3v3.3l.3 .4h-.8a1.19 1.19 0 0 1-1.6 .1h1l.6-.3v-1.4l-.3-.5h.3v-1v-.2z" fill-rule="evenodd"/>
<path d="M124.4 32.7h1v.1l-1 .3z" fill-rule="evenodd"/>
<path d="M127.7 29.4h1.1h-.4v1.7h1.6l-1.6 .1v1.1a.47 .47 0 0 0 .1 .5 .47 .47 0 0 0 .6 .1v.1h-1.9l.4-.1 .2-.3z" fill-rule="evenodd"/>
<path d="M127.2 29.1h1.6a1.23 1.23 0 0 1 1.3 .4 1.23 1.23 0 0 1 .2 1.3l-.3 .3h-1.1a.87 .87 0 0 0 .9-.9 .87 .87 0 0 0-1-.8h-1.1z" fill-rule="evenodd"/>
<path d="M128.4 31.2h1.4z" fill-rule="evenodd"/>
<path d="M131.2 30.7l.3-.2h.6h-.2a.42 .42 0 0 0-.3 .6l-.2 .2a.32 .32 0 0 1-.3-.2 .32 .32 0 0 1 .1-.4z" fill-rule="evenodd"/>
<path d="M131.3 31.9l.7-.4h.6a1.12 1.12 0 0 0-1.1 .9l.4 .3 .6 .1a.79 .79 0 0 1-1 .2 .79 .79 0 0 1-.5-.9z" fill-rule="evenodd"/>
<path d="M131.5 30.5a1.23 1.23 0 0 1 1.6 .4l.1 1.7 .3 .2a.48 .48 0 0 1-.5 .3 .48 .48 0 0 1-.4-.4l-.2-.1 .2-.1v-1h-.4l.4-.2-.1-.6-.4-.2z" fill-rule="evenodd"/>
<path d="M132 32.8l.6-.1z" fill-rule="evenodd"/>
<path d="M133.3 32.7l.3-.2-.1 .3z" fill-rule="evenodd"/>
<path d="M133.7 30.6l.3 .1z" fill-rule="evenodd"/>
<path d="M133.7 30.6l1-.3v.6h.2l-.2 .3 .1 1.5 .5 .3h-1.6l.5-.3v-1.8l-.1-.1z" fill-rule="evenodd"/>
<path d="M134.9 30.7h.3l-.5 .2z" fill-rule="evenodd"/>
<path d="M134.9 30.7a.48 .48 0 0 1 .5-.4 .48 .48 0 0 1 .5 .5 .47 .47 0 0 1-.7-.1z" fill-rule="evenodd"/>
<path d="M136.3 30.7l.3-.2h.6a.44 .44 0 0 0-.5 .6 .31 .31 0 0 1-.4 .1 .31 .31 0 0 1 0-.5z" fill-rule="evenodd"/>
<path d="M136.4 31.9l.7-.4h.6a1.11 1.11 0 0 0-1 .9l.3 .3 .6 .1a.79 .79 0 0 1-1 .2 .79 .79 0 0 1-.4-.9z" fill-rule="evenodd"/>
<path d="M136.6 30.5a1.23 1.23 0 0 1 1.7 .4v1.7l.4 .2a.48 .48 0 0 1-.5 .3 .48 .48 0 0 1-.5-.4l-.2-.1 .2-.1v-1h-.4l.4-.2-.1-.6z" fill-rule="evenodd"/>
<path d="M137.1 32.8l.6-.1z" fill-rule="evenodd"/>
<path d="M138.4 32.7l.4-.2-.1 .3z" fill-rule="evenodd"/>
<path d="M138.8 30.6l.3 .1z" fill-rule="evenodd"/>
<path d="M138.8 30.6l1.1-.3v.6h-.6l-.1-.1z" fill-rule="evenodd"/>
<path d="M139.3 30.9l1.3-.2-.7 .3v1.7l.5 .3h-1.5l.4-.3z" fill-rule="evenodd"/>
<path d="M140.1 30.7a.86 .86 0 0 1 1.5 .2h.2l-.2 .2 .1 1.6 .4 .3h-1.4l.4-.3v-1.8l-.4-.2z" fill-rule="evenodd"/>
<path d="M141.8 30.8l.1-.2 .5 .1-.8 .2z" fill-rule="evenodd"/>
<path d="M141.9 30.6a.85 .85 0 0 1 1-.2 .85 .85 0 0 1 .5 .8l.1 1.5 .4 .3h-1.5v-.1a.37 .37 0 0 0 .5-.4v-1.2a.52 .52 0 0 0-.5-.6z" fill-rule="evenodd"/>
<path d="M144.5 30.7l.3-.2h.6a.73 .73 0 0 0-.8 .7l-.4 .1z" fill-rule="evenodd"/>
<path d="M144.8 30.5a1.17 1.17 0 0 1 1.9 .9h-2.1a1.11 1.11 0 0 0 1.1 1.2l-1.2 .1-.3-.7v-.6v-.1l1.8-.1a.62 .62 0 0 0-.6-.7z" fill-rule="evenodd"/>
<path d="M144.5 32.7l1.2-.1a.85 .85 0 0 0 .9-.6l.1 .1a1.26 1.26 0 0 1-1 1 1.26 1.26 0 0 1-1.2-.4z" fill-rule="evenodd"/>
<path d="M147.8 29.5h.1v.9h.7v.2h-.7v1.9l.3 .2-.8 .1v-2.2l-.5-.1 .6-.4z" fill-rule="evenodd"/>
<path d="M147.4 32.8l.9-.1 .2-.2h.2l-.1 .1a.68 .68 0 0 1-1.2 .2z" fill-rule="evenodd"/>
<path d="M149.3 30.7l.3-.2h.5a.73 .73 0 0 0-.7 .7l-.4 .1z" fill-rule="evenodd"/>
<path d="M149.6 30.5l.1-.1a1.13 1.13 0 0 1 1.7 1h-2a1.1 1.1 0 0 0 1.1 1.2l-1.3 .1-.3-.7 .1-.7 1.7-.1a.66 .66 0 0 0-.6-.7z" fill-rule="evenodd"/>
<path d="M149.2 32.7l1.5-.1 .4-.2 .2-.4a1.16 1.16 0 0 1-.8 1.1 1.16 1.16 0 0 1-1.3-.4z" fill-rule="evenodd"/>
<path d="M151.6 30.6l1.1-.3v.6h.1l-.1 .3v1.5l.5 .3h-1.5l.4-.3v-1.5v-.4z" fill-rule="evenodd"/>
<path d="M152.8 30.7h.3l-.4 .2z" fill-rule="evenodd"/>
<path d="M152.9 30.6a.46 .46 0 0 1 .6-.3 .46 .46 0 0 1 .3 .5 .49 .49 0 0 1-.7-.1h-.3z" fill-rule="evenodd"/>
<path d="M154.1 32.1a1.35 1.35 0 0 0 1.6 .9l-1.6 .1z" fill-rule="evenodd"/>
<path d="M154.4 30.6l.6-.1h-.3a.35 .35 0 0 0-.2 .3 .35 .35 0 0 0 .2 .4l.8 .4a.73 .73 0 0 1 .6 .6 .73 .73 0 0 1-.4 .8h-.5l.4-.4a1.71 1.71 0 0 0-1.1-.9 .65 .65 0 0 1-.1-1.1z" fill-rule="evenodd"/>
<path d="M154.5 30.5l.4-.2 .8 .1z" fill-rule="evenodd"/>
<path d="M154.3 33h1.4l-.5 .1z" fill-rule="evenodd"/>
<path d="M154.5 30.5l1.4-.2v.9l-.2-.1a.7 .7 0 0 0-.7-.6z" fill-rule="evenodd"/>
<circle cx="79.5" cy="29.3" r=".31"/>
<circle cx="94.3" cy="29.3" r=".31"/>
</g>
<path d="M37.3 9.6h4.8M37.5 17.9h4.9M36.2 20.4h2.7" fill="none" stroke="#000" stroke-width=".23"/>
<path d="M36.1 10.7h6.7M36.5 17.2h6.8M36.9 9.9h5.4" fill="none" stroke="#000" stroke-width=".34"/>
<path d="M35.1 12.8h2.3M36.4 10.3h6.2" fill="none" stroke="#000" stroke-width=".4"/>
<path d="M35.6 11.2h2.4" fill="none" stroke="#000" stroke-width=".42"/>
<path d="M36.3 16.8h6.9M38 18.1h3.8M50.5 21.5h2.8" fill="none" stroke="#000" stroke-width=".21"/>
<path d="M37 17.6h5.9" fill="none" stroke="#000" stroke-width=".3"/>
<g font-size="3.9">
<text x="26.4" y="43.5">56-Lead Very Thin Plastic Quad Flat, No Lead Package (KHX) - 8x8 mm Body [VQFN]</text>
<text x="26.4" y="48">With Step Cut Wettable Flanks</text>
<text x="71.2" y="152">TOP VIEW</text>
<text x="149.9" y="164.7">SIDE VIEW</text>
<text x="142" y="233.6">DETAIL A</text>
<text x="66.8" y="243">BOTTOM VIEW</text>
</g>
<g font-size="3.2">
<text x="28.4" y="54.6">Note:</text>
<text x="41.1" y="58.3">http://www.microchip.com/packaging</text>
<text x="41.1" y="54.6">For the most current package drawings, please see the Microchip Packaging Specification located at</text>
<text x="145.9" y="70.4">0.10</text>
<text x="154.1" y="70.4">C</text>
<text x="168.1" y="68.7">C</text>
<text x="173.5" y="66.3">SEATING</text>
<text x="173.5" y="69.9">PLANE</text>
<text x="159" y="74.3">A</text>
<text x="170.7" y="79.5">(A3)</text>
<text x="79.6" y="85.4">D</text>
<text x="111.5" y="85.4">A</text>
<text x="118.4" y="86.7">B</text>
<text x="170.9" y="85.4">A1</text>
<text x="32.3" y="90.2">NOTE 1</text>
<text x="118.4" y="118.6">E</text>
<text x="31.9" y="123.7">(DATUM B)</text>
<text x="32" y="128.8">(DATUM A)</text>
<text x="28.4" y="137.3">2X</text>
<text x="36.1" y="141.5">0.10</text>
<text x="44.3" y="141.5">C</text>
<text x="36.3" y="149.7">2X</text>
<text x="44" y="153.9">0.10</text>
<text x="52.2" y="153.9">C</text>
<text x="143.2" y="155.4">SEE</text>
<text x="163.6" y="151.6">56X</text>
<text x="170.6" y="155.6">0.08</text>
<text x="178.8" y="155.6">C</text>
<text x="106.2" y="159.8">0.10</text>
<text x="118.2" y="159.8">C</text>
<text x="122.6" y="159.8">A</text>
<text x="126.8" y="159.8">B</text>
<text x="135.2" y="159.2">DETAIL A</text>
<text x="78.7" y="163.7">D2</text>
<text x="122.3" y="176">0.10</text>
<text x="134.3" y="176">C</text>
<text x="138.8" y="176">A</text>
<text x="142.9" y="176">B</text>
<text x="112" y="196.9">E2</text>
<text x="169.2" y="197.7">STEP CUT</text>
<text x="172" y="201.6">WIDTH</text>
<text x="170.1" y="205.4">0.06±0.05</text>
<text x="164.2" y="219.9">STEP CUT</text>
<text x="30.2" y="226.6">NOTE 1</text>
<text x="110.4" y="225.6">(K)</text>
<text x="165.1" y="227.6">0.14±0.04</text>
<text x="166.7" y="223.8">DEPTH</text>
<text x="45.8" y="230">L</text>
<text x="97.5" y="230">56X b</text>
<text x="63.9" y="235.6">e</text>
<text x="104.5" y="234.5">0.10</text>
<text x="104.5" y="239.1">0.05</text>
<text x="116.5" y="234.5">C</text>
<text x="116.5" y="239.1">C</text>
<text x="121" y="234.5">A</text>
<text x="125.2" y="234.5">B</text>
</g>
<g font-size="2.9">
<text x="109.8" y="251.7">Microchip Technology Drawing C04-448 Rev A Sheet 1 of 2</text>
<text x="26.6" y="261.3">© 2017 Microchip Technology Inc.</text>
</g>
<g font-size="2.3">
<text x="59.5" y="90.6">N</text>
<text x="52.7" y="97.7">1</text>
<text x="52.7" y="100.9">2</text>
<text x="52.7" y="104.1">3</text>
<text x="52.7" y="213.9">2</text>
<text x="52.7" y="210.8">3</text>
<text x="52.7" y="217.1">1</text>
<text x="59.5" y="224.2">N</text>
</g>
<g font-size="2.2">
<text x="36.7" y="201.8">e</text>
<text x="36.8" y="203.9">2</text>
</g>
<text font-size=".6" x="43" y="10">R</text>
</svg>
